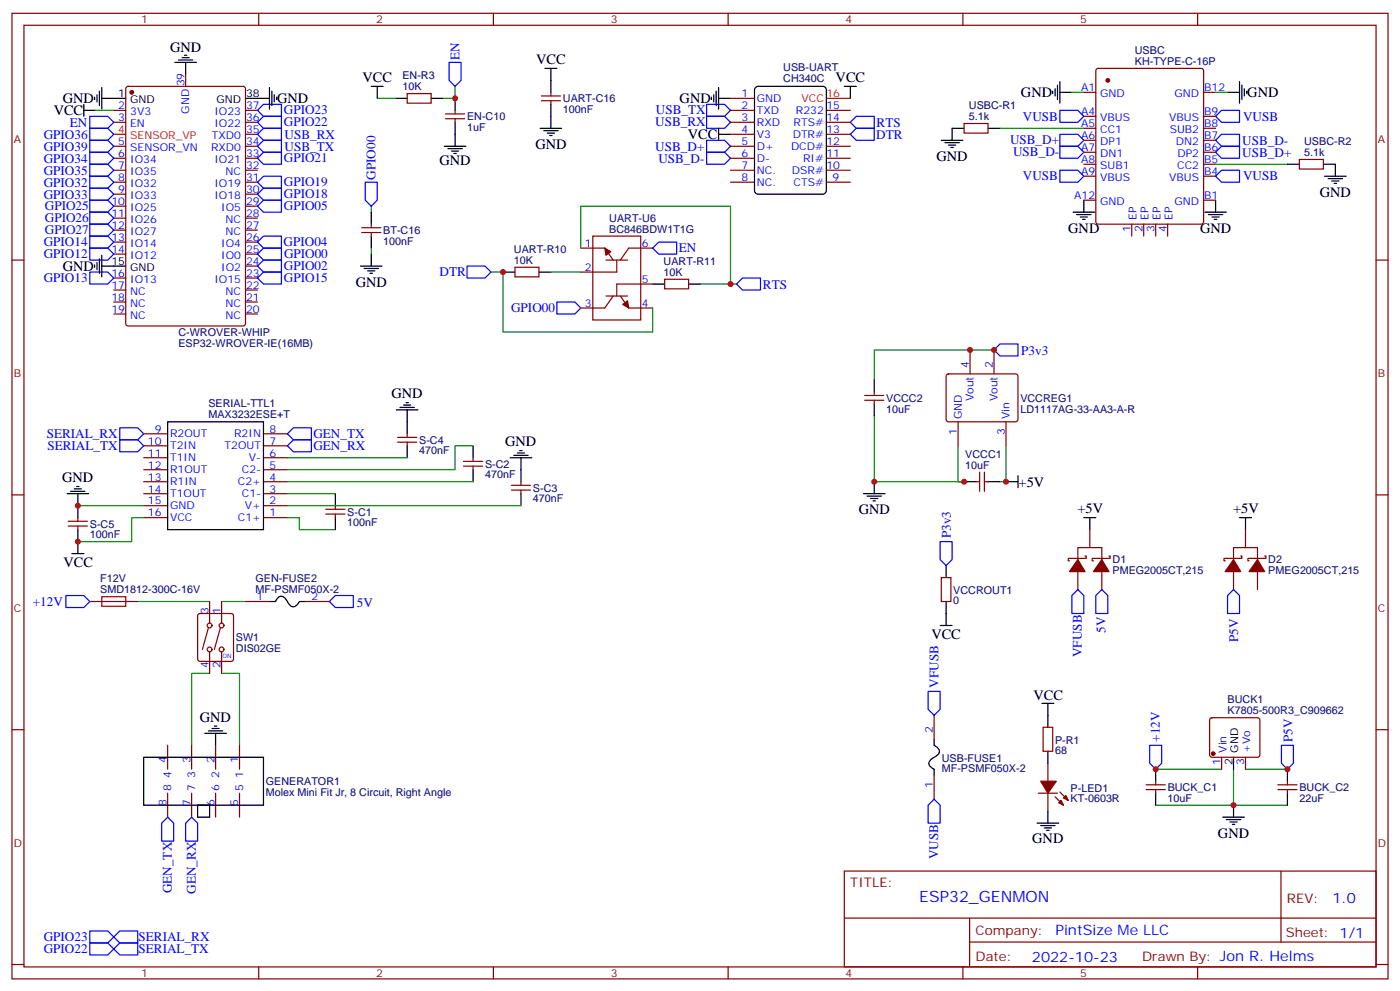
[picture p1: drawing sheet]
<svg xmlns="http://www.w3.org/2000/svg" width="412mm" height="292mm" viewBox="0 0 412 292" stroke-linecap="round" stroke-linejoin="round" font-family="sans-serif">
<g fill="none" stroke="#870000" stroke-width=".35">
<path d="M3.5 3.9h405.4v284.4h-405.4zM7.1 7.4h398.2v277.3h-398.2zM76.2 3.9v3.5M145.3 3.9v3.5M214.5 3.9v3.5M283.6 3.9v3.5M352.8 3.9v3.5M33.5 32.5h3.5M33.5 36h3.5M37.3 25.6l.4-.2h33.9l.7 .5v69.4l-.4 .6-34.2 .1-.6-.5-.1-69.4zM54.7 21.9v3.5M72.3 32.5h3.5"/>
<path d="M72.3 36h3.5M72.3 39.5h3.5M119.9 27.6h7.1v2.8h-7.1zM131.2 35h5.7M131.2 33.5h5.7M134.1 32.5v1M134.1 35v1M159.5 28.3h5.6M159.5 29.7h5.6M162.3 27.2v1.1M162.3 29.7v1M215.2 32.5h7"/>
<path d="M215.2 36h7M215.2 39.5h7M215.2 29h7M243.4 32.5h7.1M243.4 36h7.1M243.4 39.5h7.1M284 36.4h7v2.8h-7zM319.3 37.8h3.5M319.3 34.3h3.5M319.3 27.2h3.5M323 20.4l.5-.3h30.3l.5 .3 .2 .4v44.5l-.2 .5-.5 .2h-30.3l-.5-.2-.2-.5v-44.5zM354.5 37.8h3.6"/>
<path d="M354.5 34.3h3.6M354.5 27.2h3.6M33.5 43.1h3.5M33.5 46.6h3.5M33.5 50.1h3.5M33.5 53.7h3.5M33.5 57.2h3.5M72.3 43.1h3.5M72.3 46.6h3.5M72.3 50.1h3.5M72.3 53.7h3.5M72.3 57.2h3.5"/>
<path d="M215.2 43.1h7M215.2 46.6h7M215.2 50.1h7M215.2 53.7h7M243.4 43.1h7.1M243.4 46.6h7.1M243.4 50.1h7.1M243.4 53.7h7.1M319.3 58.9h3.5M319.3 51.9h3.5M319.3 48.4h3.5M319.3 44.8h3.5"/>
<path d="M319.3 41.3h3.5M354.5 58.9h3.6M354.5 51.9h3.6M354.5 48.4h3.6M354.5 44.8h3.6M354.5 41.3h3.6M382.8 47h7v2.8h-7zM3.5 76.6h3.6M33.5 60.7h3.5M33.5 64.2h3.5M33.5 67.8h3.5M33.5 71.3h3.5"/>
<path d="M33.5 74.8h3.5M72.3 60.7h3.5M72.3 64.2h3.5M72.3 67.8h3.5M72.3 71.3h3.5M72.3 74.8h3.5M72.3 78.4h3.5M106.5 67.1h5.7M106.5 68.5h5.7M109.4 66v1.1M109.4 68.5v1M151.7 78.7h7v2.8h-7z"/>
<path d="M171.1 73.1h7.1l2.4 3.5M174.6 69.5h14.1v24.7h-14.1zM178.5 76.6h6.4M181.7 76.6v3.5h-10.6M192.3 73.1h-7.1l-2.5 3.5M333.4 66v3.5M336.9 66v3.5M340.4 66v3.5M344 66v3.5M405.3 76.6h3.6M33.5 81.9h3.5M33.5 85.4h3.5"/>
<path d="M33.5 88.9h3.5M33.5 92.5h3.5M72.3 81.9h3.5M72.3 85.4h3.5M72.3 88.9h3.5M72.3 92.5h3.5M178.5 87.2h6.4M180.6 87.2l-2.4 3.5h-7.1M182.7 87.2l2.5 3.5h7.1M192.3 83.6h-10.6v3.6M195.8 82.2h7v2.9h-7zM254.7 117.9h5.6"/>
<path d="M254.7 116.5h5.6M257.5 115.4v1.1M257.5 117.9v1M278.9 110.3l.5-.2 20 .1 .5 .6-.1 13-.6 .4-20.1-.1-.4-.6v-12.7zM285.8 103v7.1M292.8 103v7.1M42.3 138.3h7.1M42.3 134.8h7.1M42.3 131.3h7.1M42.3 127.7h7.1M77.6 138.3h7.1M77.6 134.8h7.1"/>
<path d="M77.6 131.3h7.1M77.6 127.7h7.1M117.1 130.2h5.7M117.1 128.8h5.7M119.9 127.7v1.1M119.9 130.2v1.1M136.5 137.3h5.7M136.5 135.9h5.7M139.3 134.8v1.1M139.3 137.3v1M282.2 124.2v7.1M288.6 139v5.7"/>
<path d="M290 139v5.7M296.3 124.2v7.1M3.5 145.7h3.6M20.1 154.9h5.7M20.1 153.5h5.7M22.9 152.4v1.1M22.9 154.9v1.1M42.3 152.4h7.1M42.3 148.9h7.1M42.3 145.4h7.1M42.3 141.9h7.1M77.6 152.4h7.1"/>
<path d="M77.6 148.9h7.1M77.6 145.4h7.1M77.6 141.9h7.1M96 151.4h5.6M96 150h5.6M98.8 148.9v1.1M98.8 151.4v1M150.6 144.3h5.7M150.6 142.9h5.7M153.5 141.9v1M153.5 144.3v1.1M287.5 141.9h1.1"/>
<path d="M290 141.9h1M321 156v5.3M366.9 156v5.3M405.3 145.7h3.6M26.5 177.1h14.1M61.7 177.1v6.4M65.3 177.1v6.4M72.3 177.1h7.1M90 177.1h7M277.3 170.1h2.8v7h-2.8zM317.5 166.5v-5.2h7.1v5.2M317.5 168.3v5.3"/>
<path d="M319.6 163.7h.4v.7h-5.3v.7h.3M324.6 168.3v5.3M326.7 163.7h.3v.7h-5.3v.7h.4M363.4 166.5v-5.2h7v5.2M363.4 168.3v5.3M365.5 163.7h.3v.7h-5.3v.7h.4M370.4 168.3v5.3M372.5 163.7h.4v.7h-5.3v.7h.3M58.4 180.9l.5-.2h9.2l.5 .2 .2 .5v12.7l-.2 .5-.5 .2h-9.2l-.5-.3-.2-.4v-12.7zM61.4 184.9l-1.8 6.3M61.7 191.9v6.4M64.9 184.9l-1.8 6.3"/>
<path d="M65.3 191.9v6.4M3.5 214.9h3.6M49.4 219.5v7M56.4 219.5v7M63.5 219.5v7M70.6 219.5v7M275.2 210.6v7.1M307.3 214.2h2.8v7h-2.8zM356.5 211.6l.5-.3h13.4l.5 .3 .2 .5v10.2l-.2 .5-.5 .2h-13.4l-.5-.2-.2-.5v-10.2zM405.3 214.9h3.6M49.4 233.6v7M56.4 233.6v7"/>
<path d="M63.5 233.6v7M70.6 233.6v7M275.2 228.3v7M305.9 233.6h5.6M308.7 224.8v5.2M308.7 233.6v5.3M310.8 234.6l2.5 2.5M312.2 233.2l2.5 2.5M337.6 232.5h5.7M337.6 231.1h5.7M340.4 230v1.1M340.4 232.5v1.1"/>
<path d="M359.8 223v3.5M366.9 223v3.5M376.4 232.5h5.7M376.4 231.1h5.7M379.2 230v1.1M379.2 232.5v1.1M248.7 256.5h156.6v28.2h-156.6zM377.3 256.5v20.9M248.7 270.4h156.5M285.6 277.4h119.6M285.6 270.4v14.1M3.5 284h3.6"/>
<path d="M76.2 284.7v3.6M145.3 284.7v3.6M214.5 284.7v3.6M283.6 284.7v3.6M352.8 284.7v3.6M405.3 284h3.6"/>
<circle cx="61.7" cy="191.2" r=".71"/>
<circle cx="61.7" cy="184.2" r=".71"/>
<circle cx="65.3" cy="184.2" r=".71"/>
<circle cx="65.3" cy="191.2" r=".71"/>
</g>
<g fill="none" stroke="#000" stroke-width=".35">
<path d="M51.5 18.4h6.4M52.6 17.7h4.2M53.6 17h2.1M54.3 16.3h.7M54.7 18.4v3.5M24.7 32.5h3.5M24.7 30.7v3.6M27.9 28.6v.7M28.6 27.9v2.1M29.3 26.8v4.3M30 29h7M30 25.8v6.3"/>
<path d="M72.3 29h7.1M79.4 25.8v6.3M80.1 26.8v4.3M80.8 27.9v2.1M81.5 28.6v.7M109.4 25.4h3.5M111.1 25.4v3.6M116.4 29h3.5M127 29h3.5M134.1 29v3.5M134.1 36v7.1M159.1 37.8h6.4"/>
<path d="M160.2 38.5h4.2M160.5 20.1h3.5M161.2 39.2h2.1M161.9 39.9h.7M162.3 20.1v7.1M162.3 30.7v7.1M209.5 28.6v.7M210.3 27.9v2.1M211 26.8v4.3M211.7 29h3.5M211.7 25.8v6.3M211.7 37.8v3.5"/>
<path d="M211.7 39.5h3.5M222.5 25.9l.8-.5h19.1l.8 .5 .2 .6v29.6l-.5 .9-.5 .2h-19.1l-.8-.5-.3-.6v-29.6zM248.7 25.4h3.5M250.5 25.4v3.6M284 37.8h-3.5v3.5M291 37.8h3.6M310.1 26.8v.8M310.8 26.1v2.2M311.5 25.1v4.2M312.2 27.2h3.5M312.2 24v6.4M361.6 27.2h3.5"/>
<path d="M365.1 24v6.4M365.8 25.1v4.2M366.5 26.1v2.2M367.2 26.8v.8M130.9 43.1h6.3M131.9 43.8h4.3M133 44.5h2.1M133.7 45.2h.7M277.3 41.3h6.3M278.3 42h4.3M279.4 42.7h2.1M280.1 43.4h.7"/>
<path d="M319.3 58.9v3.6M358.1 58.9v3.6M379.2 48.4h3.6M389.8 48.4h3.5v3.5M390.2 51.9h6.3M391.2 52.6h4.3M392.3 53.3h2.1M393 54h.7M27.9 78v.7M28.6 77.3v2.1M29.3 76.2v4.3M30 78.4h7"/>
<path d="M30 75.2v6.3M106.2 78.4h6.3M107.2 79.1h4.3M108.3 79.8h2.1M109.4 62.5v3.5M109.4 69.5v3.6M109.4 74.8v3.6M316.1 62.5h6.3M317.1 63.2h4.3M318.2 63.9h2.1M318.9 64.6h.7M354.9 62.5h6.3"/>
<path d="M356 63.2h4.2M357 63.9h2.1M357.7 64.6h.7M109 80.5h.7M148.2 80.1h3.5M158.7 80.1h3.6M192.3 83.6h3.5M202.8 83.6h3.6M117.8 120h4.3M118.9 119.3h2.1M119.6 118.6h.7M257.5 111.9v3.5"/>
<path d="M257.5 118.9v3.5M49.4 124.2h28.2v31.8h-28.2zM116.8 120.7h6.3M119.9 120.7v7M119.9 131.3v3.5M139.3 131.3v3.5M139.3 138.3v3.6M150.3 134.8h6.3M151.3 134.1h4.3M152.4 133.4h2.1M153.1 132.7h.7M153.5 134.8v7.1"/>
<path d="M19.8 145.4h6.3M20.8 144.7h4.2M21.9 144h2.1M22.6 143.3h.7M22.9 145.4v7M22.9 156v7M98.8 145.4v3.5M98.8 152.4v3.6M153.5 145.4v3.5M254.4 145.4h6.3M255.4 146.1h4.2M256.5 146.8h2.1"/>
<path d="M257.2 147.5h.7M257.5 141.9v3.5M284 141.9h3.5M291 141.9h3.6M296.3 141.9h3.6M299.9 140.1v3.5M319.3 152.4h3.5M321 152.4v3.6M365.1 152.4h3.6M366.9 152.4v3.6M21.2 163h3.5M79.4 177.1h1.7l.6-.9a1.56 1.56 0 0 1 2.7 .5l.2 .3a2.13 2.13 0 0 0 2.3 1.6l1.3-1.5h1.8"/>
<path d="M278.7 166.5v3.6M278.7 177.1v7.1M276.9 184.2h3.6M60.3 215.9h6.4M61.4 215.2h4.2M62.4 214.5h2.2M63.1 213.8h.8M63.5 215.9v3.6M275.2 217.7v1.8l.4 .2a1.56 1.56 0 0 1 .5 2.7l-1.3 .8a1.56 1.56 0 0 0-.6 2.7l1 .6v1.8M306.9 207.1h3.5M308.7 207.1v7.1M42.3 223h35.3v14.1h-35.3z"/>
<path d="M58.2 237.1h3.5v3.5h-3.5zM308.7 221.2v3.6M308.7 238.9v3.5M340.4 226.5v3.5M340.4 233.6v3.5M363.4 223v3.5M363.4 237.1v3.5M379.2 226.5v3.5M379.2 233.6v3.5M305.5 242.4h6.4M306.6 243.1h4.2M307.6 243.8h2.1"/>
<path d="M308.3 244.5h.7M360.2 240.6h6.3M361.2 241.3h4.3M362.3 242h2.1M363 242.7h.7"/>
</g>
<g fill="none" stroke="#00f" stroke-width=".35">
<path d="M132.3 18.4h3.5v5.3l-1.7 1.7-1.8-1.7zM26.5 37.8h5.2l1.8 1.7-1.8 1.8h-5.2zM26.5 34.3h5.2l1.8 1.7-1.8 1.8h-5.2zM75.8 36l1.8-1.7h5.3v3.5h-5.3zM75.8 32.5l1.8-1.8h5.3v3.6h-5.3zM75.8 39.5l1.8-1.7h5.3v3.5h-5.3zM208.1 30.7h5.3l1.8 1.8-1.8 1.8h-5.3zM208.1 34.3h5.3l1.8 1.7-1.8 1.8h-5.3zM250.5 39.5l1.7-1.7h5.3v3.5h-5.3zM250.5 36l1.7-1.7h5.3v3.5h-5.3zM312.2 39.5h5.3l1.8 1.8-1.8 1.8h-5.3zM312.2 32.5h5.3l1.8 1.8-1.8 1.7h-5.3z"/>
<path d="M358.1 34.3l1.7-1.8h5.3v3.5h-5.3zM26.5 58.9h5.2l1.8 1.8-1.8 1.8h-5.2zM26.5 41.3h5.2l1.8 1.8-1.8 1.7h-5.2zM26.5 44.8h5.2l1.8 1.8-1.8 1.8h-5.2zM26.5 48.4h5.2l1.8 1.7-1.8 1.8h-5.2zM26.5 51.9h5.2l1.8 1.8-1.8 1.7h-5.2zM26.5 55.4h5.2l1.8 1.8-1.8 1.7h-5.2zM75.8 53.7l1.8-1.8h5.3v3.5h-5.3zM75.8 57.2l1.8-1.8h5.3v3.5h-5.3zM75.8 43.1l1.8-1.8h5.3v3.5h-5.3zM77.6 44.8h5.3v3.6h-5.3l-1.8-1.8zM107.6 53.7h3.5v5.2l-1.7 1.8-1.8-1.8z"/>
<path d="M208.1 44.8h5.3l1.8 1.8-1.8 1.8h-5.3zM208.1 41.3h5.3l1.8 1.8-1.8 1.7h-5.3zM312.2 50.1h5.3l1.8 1.8-1.8 1.8h-5.3zM312.2 43.1h5.3l1.8 1.7-1.8 1.8h-5.3zM358.1 44.8l1.7-1.7h5.3v3.5h-5.3zM358.1 41.3l1.7-1.8h5.3v3.6h-5.3zM358.1 51.9l1.7-1.8h5.3v3.6h-5.3zM26.5 62.5h5.2l1.8 1.7-1.8 1.8h-5.2zM26.5 66h5.2l1.8 1.8-1.8 1.7h-5.2zM26.5 69.5h5.2l1.8 1.8-1.8 1.8h-5.2zM26.5 73.1h5.2l1.8 1.7-1.8 1.8h-5.2zM75.8 74.8l1.8-1.7h5.3v3.5h-5.3z"/>
<path d="M75.8 78.4l1.8-1.8h5.3v3.5h-5.3zM75.8 60.7l1.8-1.8h5.3v3.6h-5.3zM75.8 71.3l1.8-1.8h5.3v3.6h-5.3zM137.6 78.4h5.3l1.7 1.7-1.7 1.8h-5.3zM192.3 73.1l1.7-1.8h5.3v3.5h-5.3zM26.5 80.1h5.2l1.8 1.8-1.8 1.7h-5.2zM75.8 81.9l1.8-1.8h5.3v3.5h-5.3zM164 88.9h5.3l1.8 1.8-1.8 1.8h-5.3zM217 83.6l1.7-1.7h5.3v3.5h-5.3zM294.6 101.3h5.3v3.5h-5.3l-1.8-1.8zM35.3 126h5.3l1.7 1.7-1.7 1.8h-5.3zM35.3 129.5h5.3l1.7 1.8-1.7 1.7h-5.3z"/>
<path d="M84.7 131.3l1.7-1.8h5.3v3.5h-5.3zM84.7 127.7l1.7-1.7h5.3v3.5h-5.3zM276.9 159.5h3.6v5.3l-1.8 1.7-1.8-1.7zM19.4 175.4h5.3l1.8 1.7-1.8 1.8h-5.3zM97 177.1l1.8-1.7h5.3v3.5h-5.3zM317.5 173.6l1.8 1.8v5.3h-3.6v-5.3zM324.6 173.6l1.7 1.8v5.3h-3.5v-5.3zM363.4 173.6l1.7 1.8v5.3h-3.5v-5.3zM273.4 203.6h3.5v5.3l-1.7 1.7-1.8-1.7zM338.7 219.5h3.5v5.3l-1.8 1.7-1.7-1.7zM377.5 219.5h3.5v5.3l-1.8 1.7-1.7-1.7zM275.2 235.3l1.7 1.8v5.3h-3.5v-5.3z"/>
<path d="M49.4 240.6l1.8 1.8v5.3h-3.6v-5.3zM56.4 240.6l1.8 1.8v5.3h-3.5v-5.3zM26.5 274.1h5.2l1.8 1.8-1.8 1.8h-5.2zM26.5 277.7h5.2l1.8 1.7-1.8 1.8h-5.2zM33.5 275.9l1.8-1.8h5.3v3.6h-5.3zM33.5 279.4l1.8-1.7h5.3v3.5h-5.3z"/>
</g>
<g fill="#870000" stroke="#870000" stroke-width=".35">
<path d="M178.2 73.1l1.7 1-1.4 1.1z"/>
<path d="M183.4 89.6l1.5-1 .3 2.1z"/>
<path d="M370.4 164.8l2.1 3.5h-4.6z"/>
<path d="M363.4 164.8l2.1 3.5h-4.6z"/>
<path d="M311.9 236.4l.7-.7 .7 1.4z"/>
<path d="M313.3 235l.7-.7 .7 1.4z"/>
<path d="M306.6 230h4.5l-2.4 3.6z"/>
<path d="M324.6 164.8l2.1 3.5h-4.6z"/>
<path d="M317.5 164.8l2.1 3.5h-4.6z"/>
<circle cx="38.8" cy="27.2" r=".53"/>
<circle cx="326.3" cy="23.7" r=".53"/>
<circle cx="357.4" cy="221.9" r=".53"/>
</g>
<g fill="none" stroke="#008700" stroke-width=".35">
<path d="M28.2 32.5h5.3M111.1 29h5.3M134.1 25.4v3.6h-3.6M294.6 37.8h24.7M315.7 27.2h3.6M358.1 27.2h3.5M358.1 48.4h21.1M109.4 60.7v1.8M109.4 73.1v1.7M171.1 73.1v-12.4h44.1v22.9M144.6 80.1h3.6v17.7h44.1v-7.1M162.3 80.1h8.8"/>
<path d="M206.4 83.6h10.6M292.8 103h-35.3v8.9M84.7 134.8h35.2M139.3 131.3h-5.2v7h-49.4M257.5 122.4v19.5h26.5h-1.8v-10.6M296.3 131.3v10.6h-1.7M22.9 148.9h19.4M42.3 152.4h-3.5v7.1h-15.9M84.7 152.4h3.5v3.6h10.6M84.7 148.9h68.8M84.7 141.9h54.6M84.7 145.4h14.1"/>
<path d="M40.6 177.1h21.1M65.3 177.1h7M61.7 198.3h-5.3v21.2M65.3 198.3h5.3v21.2M340.4 237.1h38.8M340.4 226.5h19.4M363.4 226.5v10.6M366.9 226.5h12.3"/>
</g>
<path d="M33.5 39.5h3.5M243.4 29h7.1" fill="none" stroke="#f00" stroke-width=".35"/>
<path d="M30 175.7h7v2.8h-7z" fill="none" stroke="#a10000" stroke-width=".35"/>
<g fill="#c00">
<circle cx="148.2" cy="80.1" r=".88"/>
<circle cx="215.2" cy="83.6" r=".88"/>
<circle cx="134.1" cy="29" r=".88"/>
<circle cx="22.9" cy="148.9" r=".88"/>
<circle cx="22.9" cy="159.5" r=".88"/>
<circle cx="379.2" cy="226.5" r=".88"/>
<circle cx="363.4" cy="237.1" r=".88"/>
<circle cx="340.4" cy="226.5" r=".88"/>
<circle cx="296.3" cy="141.9" r=".88"/>
<circle cx="285.8" cy="103" r=".88"/>
<circle cx="292.8" cy="103" r=".88"/>
<circle cx="257.5" cy="141.9" r=".88"/>
<circle cx="284" cy="141.9" r=".88"/>
</g>
<text font-size="4.6" fill="#00f" x="270.8" y="265.5">ESP32_GENMON</text>
<g font-size="4.2">
<text x="50.1" y="15.2">GND</text>
<text x="158" y="19">VCC</text>
<text x="106.8" y="24.3">VCC</text>
<text x="246.2" y="24.3">VCC</text>
<text x="300.8" y="28.6">GND</text>
<text x="367.4" y="28.6">GND</text>
<text x="15.8" y="33.9">VCC</text>
<text x="18.5" y="30.4">GND</text>
<text x="81.7" y="30.4">GND</text>
<text x="200.2" y="30.4">GND</text>
<text x="202.6" y="40.9">VCC</text>
<text x="157.7" y="43.9">GND</text>
<text x="275.9" y="47.4">GND</text>
<text x="129.5" y="48.7">GND</text>
<text x="388.8" y="58">GND</text>
<text x="314.7" y="68.5">GND</text>
<text x="353.5" y="68.5">GND</text>
<text x="18.5" y="79.8">GND</text>
<text x="104.8" y="84.4">GND</text>
<text x="115.3" y="117.3">GND</text>
<text x="148.8" y="131.4">GND</text>
<text x="18.3" y="142">GND</text>
<text x="300" y="143.3">+5V</text>
<text x="252.9" y="151.4">GND</text>
<text x="317.4" y="151.2">+5V</text>
<text x="363.2" y="151.2">+5V</text>
<text x="18.7" y="167">VCC</text>
<text x="274.3" y="188.1">VCC</text>
<text x="304.5" y="206.1">VCC</text>
<text x="58.9" y="212.6">GND</text>
<text x="304.1" y="248.4">GND</text>
<text x="358.8" y="246.7">GND</text>
</g>
<g font-size="4.2" fill="#00f">
<text x="392.5" y="265.8">1.0</text>
<text x="310.9" y="275.3">PintSize Me LLC</text>
<text x="304" y="283.1">2022-10-23</text>
</g>
<g font-size="3.9" fill="#00f">
<text x="135.4" y="17.7" transform="rotate(-90 135.4 17.7)">EN</text>
<text x="83.6" y="33.7">GPIO23</text>
<text x="193.2" y="33.7">USB_TX</text>
<text x="301.3" y="35.5">VUSB</text>
<text x="366.2" y="35.5">VUSB</text>
<text x="12.9" y="40.8">GPIO36</text>
<text x="20.6" y="37.3">EN</text>
<text x="83.6" y="37.2">GPIO22</text>
<text x="83.8" y="40.9">USB_RX</text>
<text x="193" y="37.2">USB_RX</text>
<text x="258.1" y="40.9">DTR</text>
<text x="258.2" y="37.4">RTS</text>
<text x="12.9" y="44.3">GPIO39</text>
<text x="12.9" y="47.9">GPIO34</text>
<text x="83.6" y="47.8">GPIO21</text>
<text x="83.8" y="44.4">USB_TX</text>
<text x="193" y="44.3">USB_D+</text>
<text x="193.9" y="47.9">USB_D-</text>
<text x="297.5" y="42.5">USB_D+</text>
<text x="298.4" y="46">USB_D-</text>
<text x="365.9" y="42.6">USB_D-</text>
<text x="366" y="46.1">USB_D+</text>
<text x="12.9" y="51.4">GPIO35</text>
<text x="110.6" y="52.9" transform="rotate(-90 110.6 52.9)">GPIO00</text>
<text x="301.3" y="53.1">VUSB</text>
<text x="366.2" y="53.1">VUSB</text>
<text x="12.9" y="54.9">GPIO32</text>
<text x="12.9" y="58.5">GPIO33</text>
<text x="83.6" y="54.8">GPIO19</text>
<text x="83.6" y="58.4">GPIO18</text>
<text x="13.2" y="62">GPIO25</text>
<text x="13.2" y="65.5">GPIO26</text>
<text x="83.6" y="61.9">GPIO05</text>
<text x="13.2" y="69">GPIO27</text>
<text x="12.9" y="72.6">GPIO14</text>
<text x="12.9" y="76.1">GPIO12</text>
<text x="83.6" y="72.5">GPIO04</text>
<text x="83.7" y="76.1">GPIO00</text>
<text x="199.9" y="74.3">EN</text>
<text x="12.9" y="83.1">GPIO13</text>
<text x="83.6" y="83.1">GPIO15</text>
<text x="83.6" y="79.6">GPIO02</text>
<text x="129.5" y="81.2">DTR</text>
<text x="224.7" y="85">RTS</text>
<text x="150.6" y="91.9">GPIO00</text>
<text x="300.8" y="104.4">P3v3</text>
<text x="13.8" y="128.9">SERIAL_RX</text>
<text x="92.3" y="128.9">GEN_TX</text>
<text x="14" y="132.4">SERIAL_TX</text>
<text x="92.3" y="132.5">GEN_RX</text>
<text x="280.1" y="158.5" transform="rotate(-90 280.1 158.5)">P3v3</text>
<text x="9.7" y="178.4">+12V</text>
<text x="105.1" y="178.6">5V</text>
<text x="325.6" y="186.3" transform="rotate(-90 325.6 186.3)">5V</text>
<text x="364.7" y="189.2" transform="rotate(-90 364.7 189.2)">P5V</text>
<text x="318.7" y="193.5" transform="rotate(-90 318.7 193.5)">VFUSB</text>
<text x="276.5" y="202.5" transform="rotate(-90 276.5 202.5)">VFUSB</text>
<text x="341.6" y="218.4" transform="rotate(-90 341.6 218.4)">+12V</text>
<text x="380.7" y="218.5" transform="rotate(-90 380.7 218.5)">P5V</text>
<text x="276.4" y="253" transform="rotate(-90 276.4 253)">VUSB</text>
<text x="50.7" y="263" transform="rotate(-90 50.7 263)">GEN_TX</text>
<text x="57.7" y="263.2" transform="rotate(-90 57.7 263.2)">GEN_RX</text>
<text x="12.9" y="277.2">GPIO23</text>
<text x="12.9" y="280.7">GPIO22</text>
<text x="40.8" y="277.2">SERIAL_RX</text>
<text x="40.8" y="280.7">SERIAL_TX</text>
</g>
<g font-size="3.9" fill="#800">
<text x="250.5" y="261.1">TITLE:</text>
<text x="379.1" y="265.8">REV:</text>
<text x="287.4" y="275.3">Company:</text>
<text x="378.7" y="275.9">Sheet: 1/1</text>
<text x="287.4" y="283">Date:</text>
<text x="336.4" y="283.1">Drawn By: Jon R. Helms</text>
</g>
<g font-size="3.2" fill="#800">
<text x="41.6" y="6.9">1</text>
<text x="110.8" y="6.9">2</text>
<text x="179.9" y="6.9">3</text>
<text x="249.1" y="6.9">4</text>
<text x="318.2" y="6.9">5</text>
<text x="4.1" y="42">A</text>
<text x="405.9" y="42">A</text>
<text x="4.1" y="111.2">B</text>
<text x="405.9" y="111.2">B</text>
<text x="4.1" y="180.3">C</text>
<text x="405.9" y="180.3">C</text>
<text x="4.1" y="249.4">D</text>
<text x="405.9" y="249.4">D</text>
<text x="41.6" y="287.7">1</text>
<text x="110.8" y="287.7">2</text>
<text x="179.9" y="287.7">3</text>
<text x="249.1" y="287.7">4</text>
<text x="318.2" y="287.7">5</text>
</g>
<g font-size="3.2" fill="#000080">
<text x="334.3" y="15.9">USBC</text>
<text x="118.5" y="23.3">EN-R3</text>
<text x="230.7" y="21">USB-UART</text>
<text x="334.3" y="19.1">KH-TYPE-C-16P</text>
<text x="118.5" y="26.5">10K</text>
<text x="230.7" y="24.2">CH340C</text>
<text x="137.6" y="35.4">EN-C10</text>
<text x="165.8" y="33.3">100nF</text>
<text x="165.8" y="30.1">UART-C16</text>
<text x="285.4" y="35.3">5.1k</text>
<text x="285.4" y="32">USBC-R1</text>
<text x="137.6" y="38.6">1uF</text>
<text x="384.2" y="45.9">5.1k</text>
<text x="384.2" y="42.6">USBC-R2</text>
<text x="179.5" y="65.3">UART-U6</text>
<text x="112.9" y="68.9">BT-C16</text>
<text x="179.5" y="68.5">BC846BDW1T1G</text>
<text x="112.9" y="72.1">100nF</text>
<text x="151.4" y="77.6">10K</text>
<text x="151.4" y="74.5">UART-R10</text>
<text x="195.5" y="78">UART-R11</text>
<text x="195.5" y="81.2">10K</text>
<text x="52.6" y="99">C-WROVER-WHIP</text>
<text x="52.6" y="102.2">ESP32-WROVER-IE(16MB)</text>
<text x="61.4" y="120">SERIAL-TTL1</text>
<text x="261.1" y="118.3">VCCC2</text>
<text x="300.6" y="118.3">VCCREG1</text>
<text x="61.4" y="123.2">MAX3232ESE+T</text>
<text x="261.1" y="121.5">10uF</text>
<text x="300.6" y="121.5">LD1117AG-33-AA3-A-R</text>
<text x="123.5" y="130.6">S-C4</text>
<text x="123.5" y="133.8">470nF</text>
<text x="142.9" y="137.7">S-C2</text>
<text x="284.3" y="138">10uF</text>
<text x="284.3" y="134.7">VCCC1</text>
<text x="142.9" y="140.9">470nF</text>
<text x="157" y="147.9">470nF</text>
<text x="157" y="144.7">S-C3</text>
<text x="26.5" y="155.4">S-C5</text>
<text x="102.3" y="155">100nF</text>
<text x="102.3" y="151.8">S-C1</text>
<text x="26.5" y="158.5">100nF</text>
<text x="327.7" y="165.8">D1</text>
<text x="373.6" y="165.8">D2</text>
<text x="29.5" y="171.4">F12V</text>
<text x="75.2" y="171.3">GEN-FUSE2</text>
<text x="327.7" y="169">PMEG2005CT,215</text>
<text x="373.6" y="169">PMEG2005CT,215</text>
<text x="29.5" y="174.7">SMD1812-300C-16V</text>
<text x="75.2" y="174.5">MF-PSMF050X-2</text>
<text x="280.8" y="178">0</text>
<text x="280.8" y="174.9">VCCROUT1</text>
<text x="69.5" y="188.9">SW1</text>
<text x="69.5" y="192.1">DIS02GE</text>
<text x="361.6" y="207.1">BUCK1</text>
<text x="361.6" y="210.3">K7805-500R3_C909662</text>
<text x="310.8" y="219">P-R1</text>
<text x="277.4" y="227.3">MF-PSMF050X-2</text>
<text x="277.4" y="224.3">USB-FUSE1</text>
<text x="310.8" y="222">68</text>
<text x="78.3" y="231.2">GENERATOR1</text>
<text x="315.4" y="233.1">P-LED1</text>
<text x="344" y="232.9">BUCK_C1</text>
<text x="382.8" y="232.9">BUCK_C2</text>
<text x="78.3" y="234.3">Molex Mini Fit Jr, 8 Circuit, Right Angle</text>
<text x="315.4" y="236.1">KT-0603R</text>
<text x="344" y="236.1">10uF</text>
<text x="382.8" y="236.2">22uF</text>
</g>
<g font-size="3.2">
<text x="34.8" y="28.6">1</text>
<text x="72.5" y="28.6">38</text>
<text x="38.3" y="30.4">GND</text>
<text x="63.7" y="30.4">GND</text>
<text x="32.8" y="78">15</text>
<text x="38.3" y="79.8">GND</text>
<text x="364.8" y="221.7" transform="rotate(-90 364.8 221.7)">GND</text>
<text x="363" y="225.2" transform="rotate(-90 363 225.2)">2</text>
</g>
<g font-size="3.2" fill="#00f">
<text x="54.3" y="25.4" transform="rotate(-90 54.3 25.4)">39</text>
<text x="218.5" y="28.6">1</text>
<text x="318.4" y="26.8">A1</text>
<text x="324.1" y="28.6">GND</text>
<text x="346" y="28.6">GND</text>
<text x="354.7" y="26.8">B12</text>
<text x="34.8" y="35.7">3</text>
<text x="34.8" y="32.1">2</text>
<text x="38.3" y="33.9">3V3</text>
<text x="55.7" y="33.4" transform="rotate(-90 55.7 33.4)">GND</text>
<text x="63.2" y="33.9">IO23</text>
<text x="72.5" y="32.1">37</text>
<text x="72.5" y="35.7">36</text>
<text x="218.5" y="35.7">3</text>
<text x="218.5" y="32.1">2</text>
<text x="223" y="33.5">TXD</text>
<text x="223" y="30">GND</text>
<text x="234.5" y="33.5">R232</text>
<text x="243.4" y="32.1">15</text>
<text x="243.4" y="35.7">14</text>
<text x="318.4" y="33.9">A4</text>
<text x="324.1" y="35.7">VBUS</text>
<text x="344.4" y="35.7">VBUS</text>
<text x="354.7" y="33.9">B9</text>
<text x="38.3" y="37.4">EN</text>
<text x="62.4" y="41">TXD0</text>
<text x="63.2" y="37.4">IO22</text>
<text x="72.5" y="39.2">35</text>
<text x="218.5" y="39.2">4</text>
<text x="223" y="40.6">V3</text>
<text x="223" y="37.1">RXD</text>
<text x="233.5" y="40.6">DTR#</text>
<text x="233.8" y="37.1">RTS#</text>
<text x="243.4" y="39.2">13</text>
<text x="318.4" y="41">A6</text>
<text x="318.4" y="37.4">A5</text>
<text x="324.1" y="39.2">CC1</text>
<text x="344.6" y="39.2">SUB2</text>
<text x="354.7" y="37.4">B8</text>
<text x="354.7" y="41">B7</text>
<text x="34.8" y="46.2">6</text>
<text x="34.8" y="42.7">5</text>
<text x="38.3" y="44.5">SENSOR_VN</text>
<text x="62.2" y="44.5">RXD0</text>
<text x="72.5" y="42.7">34</text>
<text x="72.5" y="46.2">33</text>
<text x="218.5" y="46.2">6</text>
<text x="218.5" y="42.7">5</text>
<text x="223" y="47.7">D-</text>
<text x="223" y="44.1">D+</text>
<text x="233" y="44.1">DCD#</text>
<text x="236.6" y="47.7">RI#</text>
<text x="243.4" y="42.7">12</text>
<text x="243.4" y="46.2">11</text>
<text x="318.4" y="44.5">A7</text>
<text x="324.1" y="46.2">DN1</text>
<text x="324.1" y="42.7">DP1</text>
<text x="346.4" y="42.7">DN2</text>
<text x="346.9" y="46.2">DP2</text>
<text x="354.7" y="44.5">B6</text>
<text x="34.8" y="53.3">8</text>
<text x="34.8" y="49.8">7</text>
<text x="38.3" y="51.5">IO35</text>
<text x="38.3" y="48">IO34</text>
<text x="63.2" y="48">IO21</text>
<text x="66.4" y="51.5">NC</text>
<text x="72.5" y="49.8">32</text>
<text x="72.5" y="53.3">31</text>
<text x="218.5" y="53.3">8</text>
<text x="218.5" y="49.8">7</text>
<text x="223" y="51.2">NC.</text>
<text x="233.3" y="51.2">DSR#</text>
<text x="243.4" y="49.8">10</text>
<text x="245.2" y="53.3">9</text>
<text x="318.4" y="51.5">A9</text>
<text x="318.4" y="48">A8</text>
<text x="324.1" y="53.3">VBUS</text>
<text x="324.1" y="49.8">SUB1</text>
<text x="344.4" y="53.3">VBUS</text>
<text x="346.8" y="49.8">CC2</text>
<text x="354.7" y="48">B5</text>
<text x="354.7" y="51.5">B4</text>
<text x="34.8" y="56.8">9</text>
<text x="38.3" y="58.6">IO33</text>
<text x="38.3" y="55.1">IO32</text>
<text x="63.2" y="55.1">IO19</text>
<text x="63.2" y="58.6">IO18</text>
<text x="72.5" y="56.8">30</text>
<text x="223" y="54.7">NC.</text>
<text x="233.8" y="54.7">CTS#</text>
<text x="316.4" y="58.6">A12</text>
<text x="354.7" y="58.6">B1</text>
<text x="32.8" y="63.9">11</text>
<text x="32.8" y="60.4">10</text>
<text x="38.3" y="65.7">IO26</text>
<text x="38.3" y="62.1">IO25</text>
<text x="65.2" y="62.1">IO5</text>
<text x="66.4" y="65.7">NC</text>
<text x="72.5" y="60.4">29</text>
<text x="72.5" y="63.9">28</text>
<text x="324.1" y="60.4">GND</text>
<text x="334.8" y="64.7" transform="rotate(-90 334.8 64.7)">EP</text>
<text x="338.3" y="64.7" transform="rotate(-90 338.3 64.7)">EP</text>
<text x="341.8" y="64.7" transform="rotate(-90 341.8 64.7)">EP</text>
<text x="345.4" y="64.7" transform="rotate(-90 345.4 64.7)">EP</text>
<text x="346" y="60.4">GND</text>
<text x="32.8" y="70.9">13</text>
<text x="32.8" y="67.4">12</text>
<text x="38.3" y="69.2">IO27</text>
<text x="66.4" y="69.2">NC</text>
<text x="72.5" y="67.4">27</text>
<text x="72.5" y="70.9">26</text>
<text x="333" y="68.2" transform="rotate(-90 333 68.2)">1</text>
<text x="336.5" y="68.2" transform="rotate(-90 336.5 68.2)">2</text>
<text x="340.1" y="68.2" transform="rotate(-90 340.1 68.2)">3</text>
<text x="343.6" y="68.2" transform="rotate(-90 343.6 68.2)">4</text>
<text x="32.8" y="74.5">14</text>
<text x="38.3" y="76.2">IO12</text>
<text x="38.3" y="72.7">IO14</text>
<text x="65.2" y="72.7">IO4</text>
<text x="65.2" y="76.2">IO0</text>
<text x="72.5" y="74.5">25</text>
<text x="72.5" y="78">24</text>
<text x="172.3" y="72.7">1</text>
<text x="189.1" y="72.7">6</text>
<text x="32.8" y="81.5">16</text>
<text x="38.3" y="83.3">IO13</text>
<text x="63.2" y="83.3">IO15</text>
<text x="65.2" y="79.8">IO2</text>
<text x="72.5" y="81.5">23</text>
<text x="172.3" y="79.8">2</text>
<text x="189.1" y="83.3">5</text>
<text x="32.8" y="88.6">18</text>
<text x="32.8" y="85.1">17</text>
<text x="38.3" y="86.8">NC</text>
<text x="66.4" y="86.8">NC</text>
<text x="72.5" y="85.1">22</text>
<text x="72.5" y="88.6">21</text>
<text x="32.8" y="92.1">19</text>
<text x="38.3" y="93.9">NC</text>
<text x="38.3" y="90.3">NC</text>
<text x="66.4" y="90.3">NC</text>
<text x="66.4" y="93.9">NC</text>
<text x="72.5" y="92.1">20</text>
<text x="172.3" y="90.3">3</text>
<text x="189.1" y="90.3">4</text>
<text x="285.4" y="108.3" transform="rotate(-90 285.4 108.3)">4</text>
<text x="292.5" y="108.3" transform="rotate(-90 292.5 108.3)">2</text>
<text x="286.8" y="118.2" transform="rotate(-90 286.8 118.2)">Vout</text>
<text x="293.9" y="118.2" transform="rotate(-90 293.9 118.2)">Vout</text>
<text x="283.3" y="123.5" transform="rotate(-90 283.3 123.5)">GND</text>
<text x="297.4" y="123.5" transform="rotate(-90 297.4 123.5)">Vin</text>
<text x="43.6" y="130.9">10</text>
<text x="45.6" y="127.4">9</text>
<text x="50.1" y="128.8">R2OUT</text>
<text x="69" y="128.8">R2IN</text>
<text x="79.4" y="130.9">7</text>
<text x="79.4" y="127.4">8</text>
<text x="281.9" y="128" transform="rotate(-90 281.9 128)">1</text>
<text x="296" y="128" transform="rotate(-90 296 128)">3</text>
<text x="43.6" y="134.4">11</text>
<text x="43.6" y="138">12</text>
<text x="50.1" y="132.3">T2IN</text>
<text x="50.1" y="135.9">T1IN</text>
<text x="66.2" y="132.3">T2OUT</text>
<text x="73.3" y="135.9">V-</text>
<text x="79.4" y="138">5</text>
<text x="79.4" y="134.4">6</text>
<text x="43.6" y="141.5">13</text>
<text x="50.1" y="139.4">R1OUT</text>
<text x="50.1" y="142.9">R1IN</text>
<text x="70.1" y="142.9">C2+</text>
<text x="71.2" y="139.4">C2-</text>
<text x="79.4" y="141.5">4</text>
<text x="43.6" y="145">14</text>
<text x="43.6" y="148.6">15</text>
<text x="50.1" y="146.4">T1OUT</text>
<text x="50.1" y="150">GND</text>
<text x="71.2" y="146.4">C1-</text>
<text x="72.1" y="150">V+</text>
<text x="79.4" y="148.6">2</text>
<text x="79.4" y="145">3</text>
<text x="43.6" y="152.1">16</text>
<text x="50.1" y="153.5">VCC</text>
<text x="70.1" y="153.5">C1+</text>
<text x="79.4" y="152.1">1</text>
<text x="75.6" y="176.8">1</text>
<text x="91.7" y="176.8">2</text>
<text x="61.4" y="180.7" transform="rotate(-90 61.4 180.7)">3</text>
<text x="64.9" y="180.7" transform="rotate(-90 64.9 180.7)">1</text>
<text x="61.4" y="196.8" transform="rotate(-90 61.4 196.8)">4</text>
<text x="64.9" y="196.8" transform="rotate(-90 64.9 196.8)">2</text>
<text x="274.8" y="215.9" transform="rotate(-90 274.8 215.9)">2</text>
<text x="361.2" y="221.7" transform="rotate(-90 361.2 221.7)">Vin</text>
<text x="368.3" y="221.7" transform="rotate(-90 368.3 221.7)">+Vo</text>
<text x="49" y="224.8" transform="rotate(-90 49 224.8)">4</text>
<text x="56.1" y="224.8" transform="rotate(-90 56.1 224.8)">3</text>
<text x="63.1" y="224.8" transform="rotate(-90 63.1 224.8)">2</text>
<text x="70.2" y="224.8" transform="rotate(-90 70.2 224.8)">1</text>
<text x="359.5" y="225.2" transform="rotate(-90 359.5 225.2)">1</text>
<text x="366.5" y="225.2" transform="rotate(-90 366.5 225.2)">3</text>
<text x="50.4" y="232.9" transform="rotate(-90 50.4 232.9)">8</text>
<text x="50.4" y="229.2" transform="rotate(-90 50.4 229.2)">4</text>
<text x="57.5" y="232.9" transform="rotate(-90 57.5 232.9)">7</text>
<text x="57.5" y="229.2" transform="rotate(-90 57.5 229.2)">3</text>
<text x="64.6" y="232.9" transform="rotate(-90 64.6 232.9)">6</text>
<text x="64.6" y="229.2" transform="rotate(-90 64.6 229.2)">2</text>
<text x="71.6" y="232.9" transform="rotate(-90 71.6 232.9)">5</text>
<text x="71.6" y="229.2" transform="rotate(-90 71.6 229.2)">1</text>
<text x="274.8" y="232.1" transform="rotate(-90 274.8 232.1)">1</text>
<text x="49" y="237.4" transform="rotate(-90 49 237.4)">8</text>
<text x="56.1" y="237.4" transform="rotate(-90 56.1 237.4)">7</text>
<text x="63.1" y="237.4" transform="rotate(-90 63.1 237.4)">6</text>
<text x="70.2" y="237.4" transform="rotate(-90 70.2 237.4)">5</text>
</g>
<g font-size="3.2" fill="#f00">
<text x="243.4" y="28.6">16</text>
<text x="236.1" y="30">VCC</text>
<text x="34.8" y="39.2">4</text>
<text x="38.3" y="41">SENSOR_VP</text>
</g>
<text font-size="1.8" fill="#00f" x="65.5" y="193.8">ON</text>
</svg>
